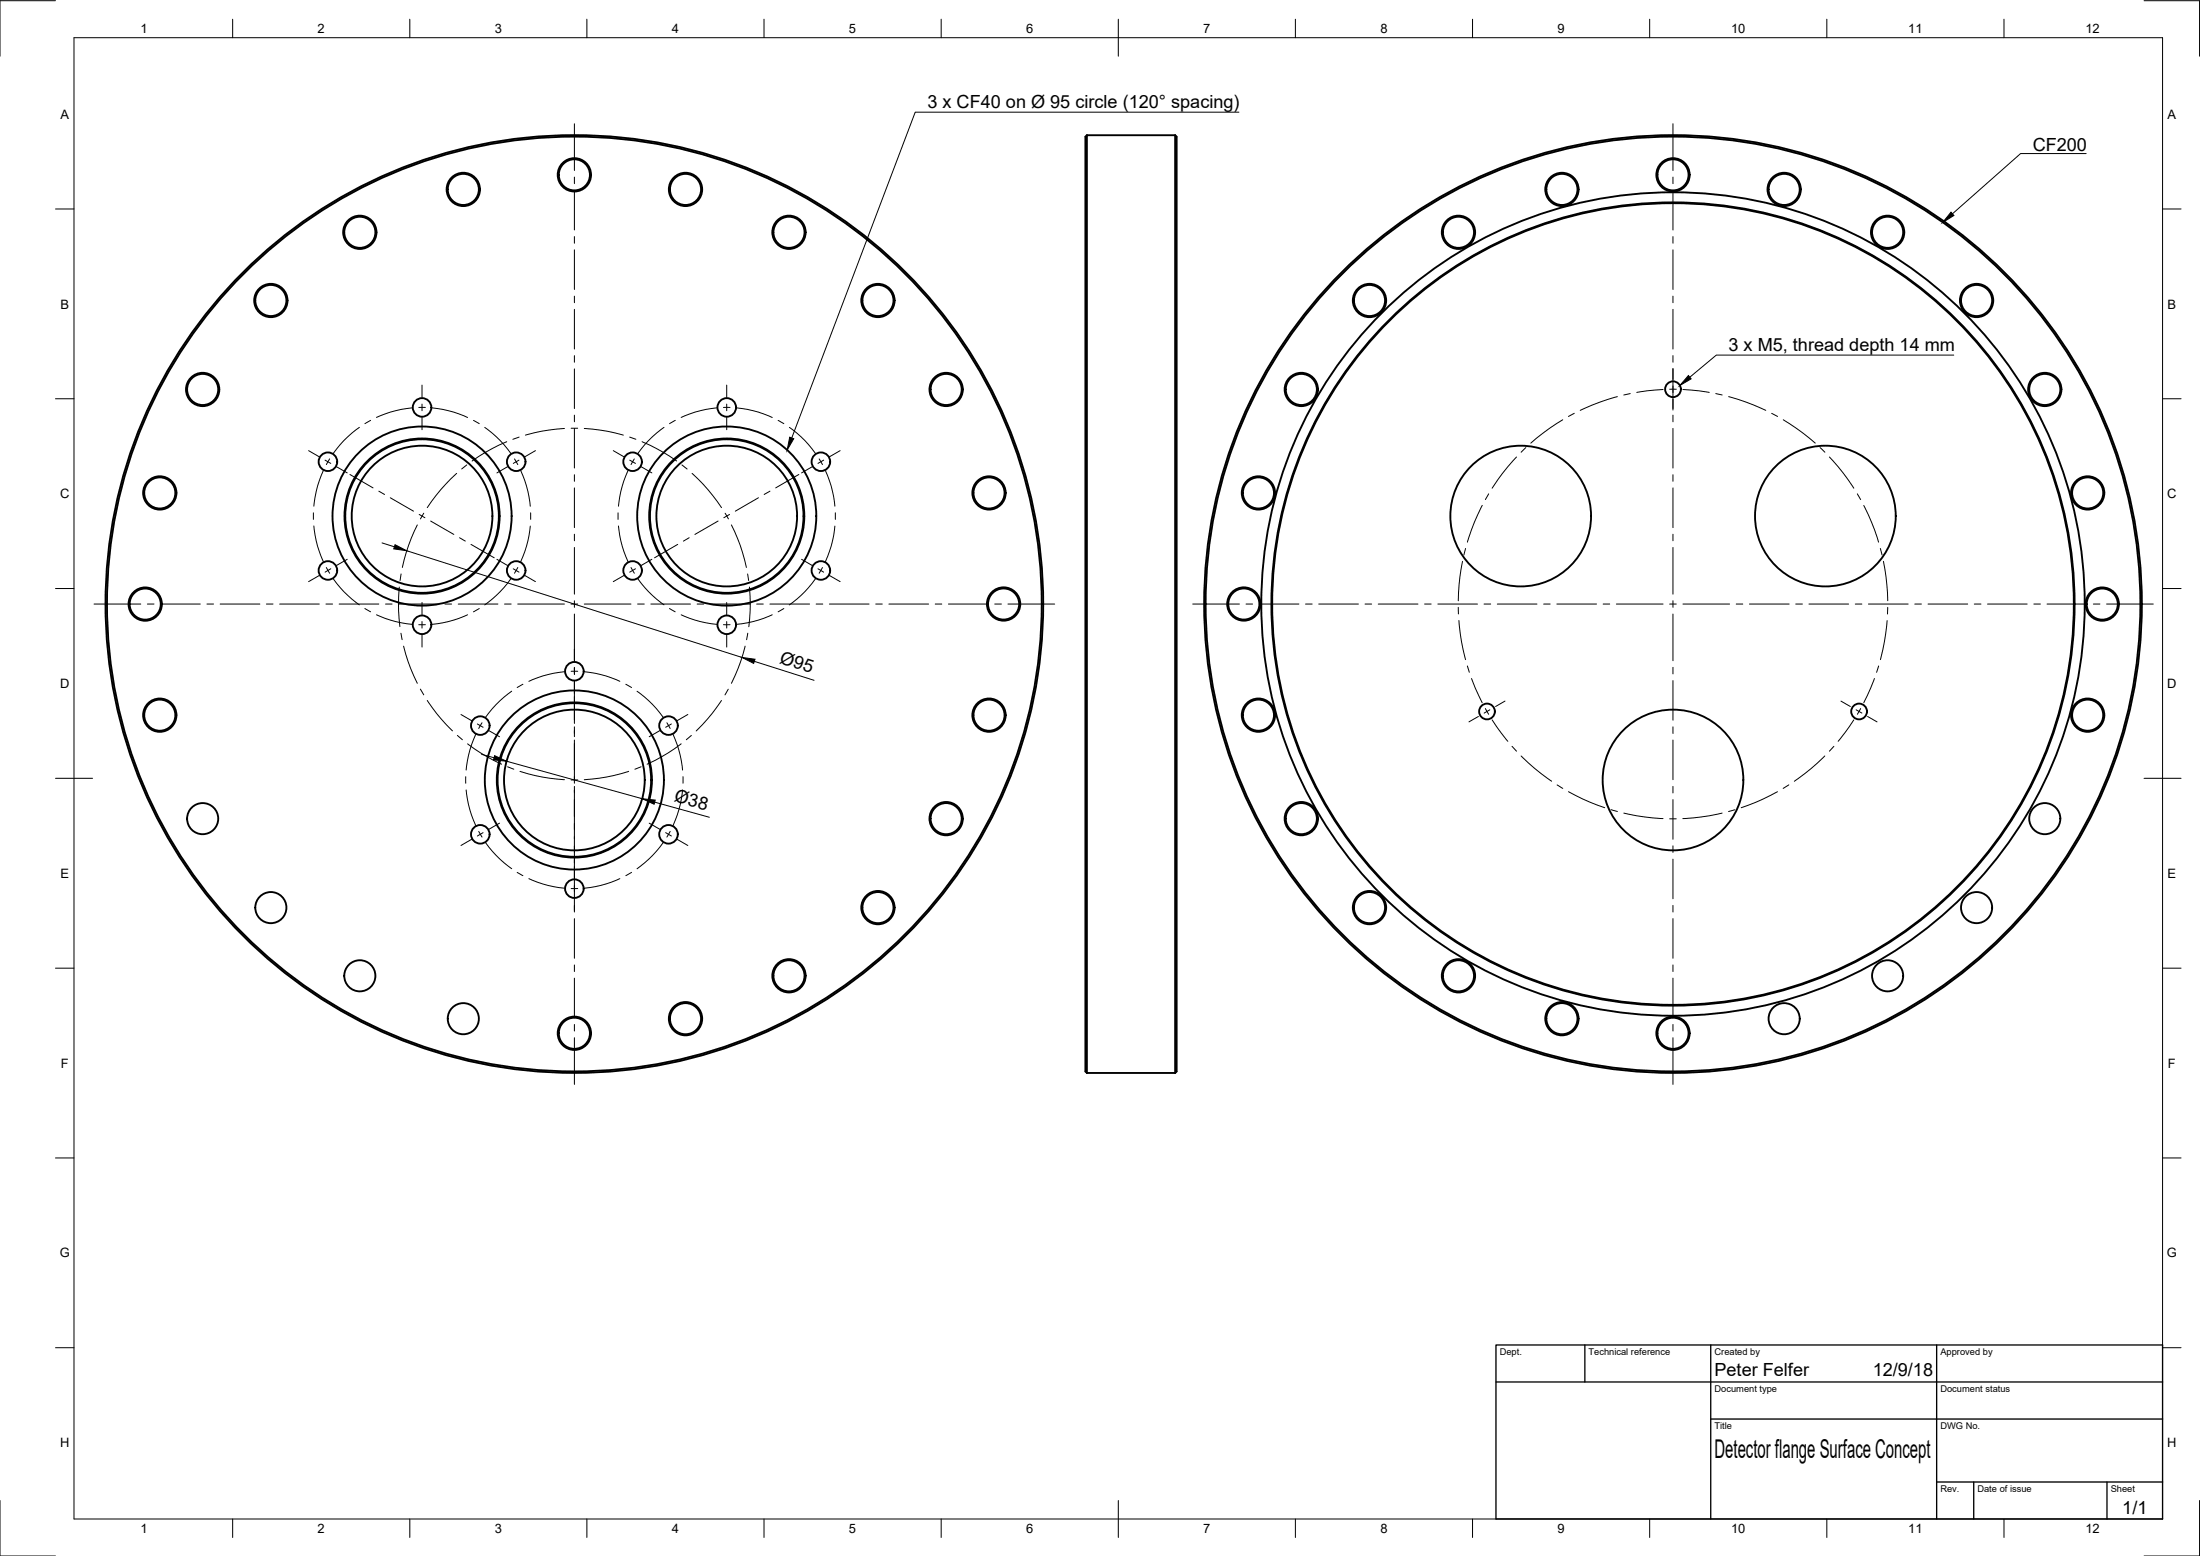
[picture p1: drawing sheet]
<svg xmlns="http://www.w3.org/2000/svg" width="594mm" height="420mm" viewBox="0 0 594 420" stroke-linecap="round" stroke-linejoin="round" font-family="sans-serif">
<!-- layer: Visible -->
<g fill="none" stroke="#000" stroke-width=".51">
<path d="M293.5 36.5v253.2M293.5 36.5l-.4 .4v252.4l.4 .4M293.5 36.5h23.8M317.3 36.5v253.2M317.3 36.5l.4 .4v252.4l-.4 .4M293.5 289.7h23.8"/>
<circle cx="125.1" cy="51.1" r="4.5"/>
<circle cx="125.1" cy="51.1" r="4.2"/>
<circle cx="155.1" cy="47.2" r="4.5"/>
<circle cx="155.1" cy="47.2" r="4.2"/>
<circle cx="185.1" cy="51.1" r="4.5"/>
<circle cx="185.1" cy="51.1" r="4.2"/>
<circle cx="421.8" cy="51.1" r="4.5"/>
<circle cx="421.8" cy="51.1" r="4.2"/>
<circle cx="451.8" cy="47.2" r="4.5"/>
<circle cx="451.8" cy="47.2" r="4.2"/>
<circle cx="481.8" cy="51.1" r="4.5"/>
<circle cx="481.8" cy="51.1" r="4.2"/>
<circle cx="97.2" cy="62.7" r="4.5"/>
<circle cx="97.2" cy="62.7" r="4.2"/>
<circle cx="213.1" cy="62.7" r="4.5"/>
<circle cx="213.1" cy="62.7" r="4.2"/>
<circle cx="393.8" cy="62.7" r="4.5"/>
<circle cx="393.8" cy="62.7" r="4.2"/>
<circle cx="509.7" cy="62.7" r="4.5"/>
<circle cx="509.7" cy="62.7" r="4.2"/>
<circle cx="73.1" cy="81.1" r="4.5"/>
<circle cx="73.1" cy="81.1" r="4.2"/>
<circle cx="237.1" cy="81.1" r="4.5"/>
<circle cx="237.1" cy="81.1" r="4.2"/>
<circle cx="369.8" cy="81.1" r="4.5"/>
<circle cx="369.8" cy="81.1" r="4.2"/>
<circle cx="533.7" cy="81.1" r="4.5"/>
<circle cx="533.7" cy="81.1" r="4.2"/>
<circle cx="54.7" cy="105.2" r="4.5"/>
<circle cx="54.7" cy="105.2" r="4.2"/>
<circle cx="114" cy="110" r="2.51"/>
<circle cx="196.2" cy="110" r="2.51"/>
<circle cx="255.5" cy="105.2" r="4.5"/>
<circle cx="255.5" cy="105.2" r="4.2"/>
<circle cx="351.4" cy="105.2" r="4.5"/>
<circle cx="351.4" cy="105.2" r="4.2"/>
<circle cx="451.8" cy="105.1" r="2.13"/>
<circle cx="552.2" cy="105.2" r="4.5"/>
<circle cx="552.2" cy="105.2" r="4.2"/>
<circle cx="43.1" cy="133.1" r="4.5"/>
<circle cx="43.1" cy="133.1" r="4.2"/>
<circle cx="88.6" cy="124.7" r="2.51"/>
<circle cx="114" cy="139.3" r="24.2"/>
<circle cx="114" cy="139.4" r="19"/>
<circle cx="114" cy="139.3" r="20.9"/>
<circle cx="114" cy="139.3" r="20.7"/>
<circle cx="139.4" cy="124.7" r="2.51"/>
<circle cx="170.8" cy="124.7" r="2.51"/>
<circle cx="196.2" cy="139.3" r="24.2"/>
<circle cx="196.2" cy="139.4" r="19"/>
<circle cx="196.2" cy="139.3" r="20.9"/>
<circle cx="196.2" cy="139.3" r="20.7"/>
<circle cx="221.7" cy="124.7" r="2.51"/>
<circle cx="267.1" cy="133.1" r="4.5"/>
<circle cx="267.1" cy="133.1" r="4.2"/>
<circle cx="339.8" cy="133.1" r="4.5"/>
<circle cx="339.8" cy="133.1" r="4.2"/>
<circle cx="410.6" cy="139.4" r="19"/>
<circle cx="492.9" cy="139.4" r="19"/>
<circle cx="563.7" cy="133.1" r="4.5"/>
<circle cx="563.7" cy="133.1" r="4.2"/>
<circle cx="88.6" cy="154" r="2.51"/>
<circle cx="139.4" cy="154" r="2.51"/>
<circle cx="170.8" cy="154" r="2.51"/>
<circle cx="221.7" cy="154" r="2.51"/>
<circle cx="39.2" cy="163.1" r="4.5"/>
<circle cx="39.2" cy="163.1" r="4.2"/>
<circle cx="114" cy="168.7" r="2.51"/>
<circle cx="155.1" cy="163.1" r="126.6"/>
<circle cx="155.1" cy="163.1" r="126.2"/>
<circle cx="196.2" cy="168.7" r="2.51"/>
<circle cx="271" cy="163.1" r="4.5"/>
<circle cx="271" cy="163.1" r="4.2"/>
<circle cx="335.9" cy="163.1" r="4.5"/>
<circle cx="335.9" cy="163.1" r="4.2"/>
<circle cx="451.8" cy="163.1" r="126.6"/>
<circle cx="451.8" cy="163.1" r="111.2"/>
<circle cx="451.8" cy="163.1" r="108.5"/>
<circle cx="451.8" cy="163.1" r="108.2"/>
<circle cx="451.8" cy="163.1" r="126.2"/>
<circle cx="567.7" cy="163.1" r="4.5"/>
<circle cx="567.7" cy="163.1" r="4.2"/>
<circle cx="43.1" cy="193.1" r="4.5"/>
<circle cx="43.1" cy="193.1" r="4.2"/>
<circle cx="129.7" cy="195.9" r="2.51"/>
<circle cx="155.1" cy="181.3" r="2.51"/>
<circle cx="180.5" cy="195.9" r="2.51"/>
<circle cx="267.1" cy="193.1" r="4.5"/>
<circle cx="267.1" cy="193.1" r="4.2"/>
<circle cx="339.8" cy="193.1" r="4.5"/>
<circle cx="339.8" cy="193.1" r="4.2"/>
<circle cx="401.5" cy="192.1" r="2.13"/>
<circle cx="502" cy="192.1" r="2.13"/>
<circle cx="563.7" cy="193.1" r="4.5"/>
<circle cx="563.7" cy="193.1" r="4.2"/>
<circle cx="155.1" cy="210.6" r="24.2"/>
<circle cx="155.1" cy="210.6" r="19"/>
<circle cx="155.1" cy="210.6" r="20.9"/>
<circle cx="155.1" cy="210.6" r="20.7"/>
<circle cx="451.8" cy="210.6" r="19"/>
<circle cx="54.7" cy="221.1" r="4.2"/>
<circle cx="129.7" cy="225.3" r="2.51"/>
<circle cx="155.1" cy="240" r="2.51"/>
<circle cx="180.5" cy="225.3" r="2.51"/>
<circle cx="255.5" cy="221.1" r="4.5"/>
<circle cx="255.5" cy="221.1" r="4.2"/>
<circle cx="351.4" cy="221.1" r="4.5"/>
<circle cx="351.4" cy="221.1" r="4.2"/>
<circle cx="552.2" cy="221.1" r="4.2"/>
<circle cx="73.1" cy="245.1" r="4.2"/>
<circle cx="237.1" cy="245.1" r="4.5"/>
<circle cx="237.1" cy="245.1" r="4.2"/>
<circle cx="369.8" cy="245.1" r="4.5"/>
<circle cx="369.8" cy="245.1" r="4.2"/>
<circle cx="533.7" cy="245.1" r="4.2"/>
<circle cx="97.2" cy="263.5" r="4.2"/>
<circle cx="125.1" cy="275.1" r="4.2"/>
<circle cx="155.1" cy="279" r="4.5"/>
<circle cx="155.1" cy="279" r="4.2"/>
<circle cx="185.1" cy="275.1" r="4.5"/>
<circle cx="185.1" cy="275.1" r="4.2"/>
<circle cx="213.1" cy="263.5" r="4.5"/>
<circle cx="213.1" cy="263.5" r="4.2"/>
<circle cx="393.8" cy="263.5" r="4.5"/>
<circle cx="393.8" cy="263.5" r="4.2"/>
<circle cx="421.8" cy="275.1" r="4.5"/>
<circle cx="421.8" cy="275.1" r="4.2"/>
<circle cx="451.8" cy="279" r="4.5"/>
<circle cx="451.8" cy="279" r="4.2"/>
<circle cx="481.8" cy="275.1" r="4.2"/>
<circle cx="509.7" cy="263.5" r="4.2"/>
</g>
<!-- layer: Border -->
<g fill="none" stroke="#000" stroke-width=".27">
<path d="M15 .2h-15v15M20 10.2h564v400h-564zM62.8 5.2v5M110.7 5.2v5M158.5 5.2v5M206.3 5.2v5M254.1 5.2v5M302 5.2v10M349.8 5.2v5M397.6 5.2v5M445.5 5.2v5M493.3 5.2v5"/>
<path d="M541.1 5.2v5M579 .2h15v15M15 56.4h5M584 56.4h5M15 107.7h5M584 107.7h5M15 158.9h5M584 158.9h5M15 210.2h10M579 210.2h10M15 261.4h5M584 261.4h5"/>
<path d="M15 312.7h5M584 312.7h5M15 363.9h5M584 363.9h5M0 405.2v15h15M62.8 410.2v5M110.7 410.2v5M158.5 410.2v5M206.3 410.2v5M254.1 410.2v5M302 405.2v10M349.8 410.2v5"/>
<path d="M397.6 410.2v5M445.5 410.2v5M493.3 410.2v5M541.1 410.2v5M594 405.2v15h-15"/>
</g>
<!-- layer: TitleBlock -->
<path d="M404 363.2h180v47h-180zM404 373.2h180M428 363.2v10M462 363.2v47M523 363.2v47M462 383.2h122M523 400.2h61M533 400.2v10M569 400.2v10" fill="none" stroke="#000" stroke-width=".36"/>
<!-- layer: Smart Centers -->
<g fill="none" stroke="#000" stroke-width=".27">
<path d="M155.1 33.4v12.6M451.8 33.4v12.6M155.1 47.8v1.8M155.1 51.4v10.7M451.8 47.8v1.8M451.8 51.4v10.7M155.1 63.9v1.8M155.1 67.5v10.7M155.1 80v1.7M451.8 63.9v1.8M451.8 67.5v10.7M451.8 80v1.7"/>
<path d="M155.1 83.5v10.8M155.1 96v1.8M155.1 99.6v10.7M451.8 83.5v10.8M451.8 96v1.8M451.8 99.5v11.2M97 115.4l-2 1.5-2.2 2.1-2.8 3.4M100.1 113.5l-1.6 .9M111.3 110.1l-3 .5-2.9 .7-3.7 1.4M113.1 110h1.8M114 104v3.3M114 109.1v1.8"/>
<path d="M114 112.7v3.3M116.6 110.1l3 .5 2.9 .7 3.8 1.4M127.9 113.5l1.5 .9M130.9 115.4l4.2 3.6 2.8 3.4M136.8 119.3l-5.6 2.8-3.7 2.4M140.2 118l-1.7 .6M152.4 115.7l-6.3 .8-4.2 1M154.2 115.6h1.8M155.1 112.1v1.8M155.1 115.7v10.7M157.8 115.7l6.3 .8 4.2 1M170 118l1.7 .6"/>
<path d="M173.4 119.3l5.6 2.8 3.7 2.4M179.3 115.4l-4.2 3.6-2.8 3.4M182.4 113.5l-1.6 .9M193.5 110.1l-2.9 .5-2.9 .7-3.8 1.4M195.4 110h1.7M196.2 104v3.3M196.2 109.1v1.8M196.2 112.7v3.3M198.9 110.1l3 .5 2.9 .7 3.7 1.4M210.1 113.5l1.6 .9M213.2 115.4l4.2 3.6 2.8 3.4M422 113.3l-3.6 2.4-5 4"/>
<path d="M425.1 111.6l-1.6 .9M436.8 107.1l-4.8 1.5-5.3 2.2M440.2 106.3l-1.7 .4M449.1 105.2l-7.1 .8M451.8 112.1v1.8M451.8 115.7v10.7M452.7 105.1h-1.8M454.4 105.2l7.2 .8M463.3 106.3l1.8 .4M466.8 107.1l4.8 1.5 5.2 2.2M478.4 111.6l1.6 .9M481.5 113.3l5.4 3.7 3.3 2.7"/>
<path d="M83.3 121.7l2.9 1.7M84.6 138.5v1.8M87.3 127.1l-1.6 4.2-.9 5.4M87.8 124.2l1.5 .9M89 123.9l-.9 1.6M90.9 126l2.9 1.7M94.5 128.1l6.2 3.6M102.3 132.6l1.5 .9M105.4 134.4l6.3 3.6M113.2 138.9l1.5 .9M114.4 138.6l-.9 1.5M123.3 127.8l-4.3 4.5-3.6 4.8"/>
<path d="M126 125.5l-1.3 1.1M137.1 126l-2.9 1.7M138.9 123.9l.9 1.6M140.1 124.2l-1.5 .9M140.6 127.1l1.6 4.2 1 5.4M143.3 138.5v1.8M144.6 121.7l-2.9 1.7M155.1 128.2v1.8M155.1 131.7v10.8M165.6 121.7l2.9 1.7M166.9 138.5v1.8M169.6 127.1l-1.6 4.2-1 5.4"/>
<path d="M170.1 124.2l1.5 .9M171.3 123.9l-.9 1.6M173.1 126l2.9 1.7M184.1 125.5l1.4 1.2M186.9 127.8l4.3 4.5 3.6 4.8M195.8 138.6l.9 1.5M197 138.9l-1.5 .9M204.8 134.4l-6.2 3.6M207.9 132.6l-1.5 .9M215.7 128.1l-6.2 3.6M219.3 126l-2.8 1.7M221.2 123.9l.9 1.6"/>
<path d="M222.4 124.2l-1.5 .9M222.9 127.1l1.6 4.2 .6 2.9 .3 2.5M225.6 138.5v1.8M226.9 121.7l-2.9 1.7M400.3 136.5l-2.2 4.5-1.9 5.4M402 133.4l-.9 1.5M409.5 123.4l-3.7 4.3-2.9 4.1M412 120.9l-1.2 1.2M451.8 128.2v1.8M451.8 131.7v10.8M491.5 120.9l1.3 1.2M494 123.4l3.7 4.3 2.9 4.1"/>
<path d="M501.5 133.4l.9 1.5M503.3 136.5l2.1 4.5 1.9 5.4M84.8 142l.9 5.5 1.6 4.2M86.2 155.4l-2.9 1.7M88.1 153.2l.9 1.6M89.3 153.6l-1.5 .9M90 156.3l2.8 3.4 4.2 3.6M93.8 151l-2.9 1.7M107.8 158.5l-.2 6.5 .4 4.2M108.3 155l-.3 1.7M112.7 141.7l-2.4 5.5-1.7 6M116.3 140.7l6.3 3.6"/>
<path d="M124.1 145.2l1.5 .9M127.2 147l6.3 3.6M134.2 151l2.9 1.7M137.9 156.3l-2.8 3.4-4.2 3.6M138.6 153.6l1.5 .9M139.8 153.2l-.9 1.6M141.7 155.4l2.9 1.7M143.2 142l-1 5.5-1.6 4.2M155.1 144.3v1.7M155.1 147.8v12.6M167 142l1 5.5 1.6 4.2M168.5 155.4l-2.9 1.7"/>
<path d="M170.4 153.2l.9 1.6M171.6 153.6l-1.5 .9M172.3 156.3l2.8 3.4 4.2 3.6M176 151l-2.9 1.7M183 147l-6.3 3.6M186.1 145.2l-1.5 .9M193.9 140.7l-6.3 3.6M197.5 141.7l2.4 5.5 1.6 6M201.9 155l.3 1.8M202.4 158.5l.2 4.5-.4 6.2M216.5 151l2.8 1.7M220.2 156.3l-2.8 3.4-4.3 3.6"/>
<path d="M220.9 153.6l1.5 .9M222.1 153.2l-.9 1.6M224 155.4l2.9 1.7M225.4 142l-.3 2.6-.6 2.9-1.6 4.2M394.9 151.6l-.7 4.2-.4 6.4M395.8 148.1l-.5 1.7M451.8 144.3v1.7M451.8 147.8v12.6M507.8 148.1l.4 1.7M508.6 151.6l.7 4.2 .5 6.4M25.4 163.1h12.6M39.8 163.1h1.8"/>
<path d="M43.4 163.1h10.7M55.9 163.1h1.8M59.4 163.1h10.8M71.9 163.1h1.8M75.5 163.1h10.7M88 163.1h1.8M91.6 163.1h10.7M98.5 164.3l1.6 .9M101.7 166l5.2 1.9 4.4 .7M104.1 163.1h1.8M107.7 163.1h10.7M108.3 171l.3 1.7"/>
<path d="M109 174.5l1.2 4.2 2.5 5.8M113.1 168.7h1.8M114 162.7v3.3M114 167.8v1.8M114 171.4v3.3M120.2 163.1h1.7M123.7 163.1h10.8M126.3 166l-5.2 1.9-4.5 .7M129.4 164.3l-1.6 .9M136.2 163.1h1.8M139.8 163.1h12.6M154.2 163.1h1.8"/>
<path d="M155.1 162.2v1.8M155.1 165.8v12.8M157.8 163.1h12.6M172.2 163.1h1.8M175.7 163.1h10.8M180.8 164.3l1.5 .9M183.9 166l5.2 1.9 4.4 .7M188.3 163.1h1.7M191.8 163.1h10.7M195.4 168.7h1.7M196.2 162.7v3.3M196.2 167.8v1.8"/>
<path d="M196.2 171.4v3.3M201.2 174.5l-1.2 4.2-2.5 5.8M201.9 171l-.3 1.7M204.3 163.1h1.8M207.9 163.1h10.7M208.5 166l-5.2 1.9-4.4 .7M211.7 164.3l-1.6 .9M220.4 163.1h1.8M224 163.1h10.7M236.5 163.1h1.8M240 163.1h10.8M252.5 163.1h1.8"/>
<path d="M256.1 163.1h10.7M268.6 163.1h1.8M272.2 163.1h12.6M322.1 163.1h12.6M336.5 163.1h1.7M340 163.1h10.8M352.5 163.1h1.8M356.1 163.1h10.7M368.6 163.1h1.8M372.2 163.1h10.7M384.7 163.1h1.8M388.3 163.1h10.7"/>
<path d="M393.8 164v1.8M394 167.6l.7 5.6 1.1 4.9M396.2 179.8l.6 1.7M400.7 163.1h1.8M404.3 163.1h10.7M416.8 163.1h1.8M420.4 163.1h10.7M432.9 163.1h1.8M436.5 163.1h12.6M450.9 163.1h1.7M451.8 162.2v1.8M451.8 165.8v12.6"/>
<path d="M454.4 163.1h12.6M468.8 163.1h1.8M472.4 163.1h10.7M484.9 163.1h1.8M488.5 163.1h10.7M501 163.1h1.8M504.5 163.1h10.8M507.3 179.8l-.5 1.7M509.6 167.6l-.7 5.6-1.1 4.9M509.8 164l-.1 1.8M517.1 163.1h1.7M520.6 163.1h10.7"/>
<path d="M533.1 163.1h1.8M536.7 163.1h10.7M549.2 163.1h1.8M552.8 163.1h10.7M565.3 163.1h1.8M568.9 163.1h12.5M113.5 186.1l.9 1.5M115.4 189.1l2.5 3.6 4.3 4.7M123.5 198.6l1.4 1.1M124.5 192.9l2.9 1.7M128.5 198.3l-1.6 4.2-1 5.4M128.9 195.5l1.6 .9"/>
<path d="M130.2 195.2l-.9 1.5M132 197.3l2.9 1.6M138.2 186.6l-4.2 3.6-2.9 3.5M141.2 184.8l-1.5 .9M152.4 181.4l-2.9 .4-2.9 .7-3.8 1.5M154.2 181.3h1.8M155.1 180.2v2M155.1 183.8v11.5M155.1 196.3v2.6M155.1 199.8v11.7M157.8 181.4l2.9 .4 2.9 .7 3.8 1.5M169 184.8l1.5 .9"/>
<path d="M172 186.6l4.2 3.6 2.9 3.5M178.2 197.3l-2.9 1.6M180.1 195.2l.9 1.5M181.3 195.5l-1.6 .9M181.8 198.3l1.5 4.2 1 5.4M185.7 192.9l-2.9 1.7M186.7 198.6l-1.4 1.1M194.8 189.1l-2.5 3.6-4.3 4.7M196.7 186.1l-.9 1.5M397.4 183.2l2.8 6.6M399.2 193.5l-2.5 1.4M401.1 191.3l.9 1.6"/>
<path d="M402.3 191.7l-1.5 .9M402.9 194.4l4.3 5.8M406.4 189.3l-2.5 1.5M451.8 180.2v1.8M451.8 183.8v10.7M451.8 196.3v1.8M451.8 199.8v10.7M497.1 189.3l2.6 1.5M500.6 194.4l-4.2 5.8M501.2 191.7l1.6 .9M502.4 191.3l-.8 1.6M504.3 193.5l2.6 1.4"/>
<path d="M506.2 183.2l-2.9 6.6M125.8 209.7v1.8M125.9 213.3l1 5.4 1.6 4.2M126.3 200.9l3.5 2.4 5.6 3.1M137.1 207.1l1.6 .6M140.4 208.3l6.1 1.5 5.9 .7M154.2 210.6h1.8M155.1 212.3v34M169.8 208.3l-6.1 1.5-5.9 .7M173.1 207.1l-1.7 .6M183.9 200.9l-3.5 2.4-5.6 3.1M184.3 213.3l-1 5.4-1.5 4.2"/>
<path d="M184.4 209.7v1.8M408.3 201.5l1.2 1.3M410.8 204.1l3.6 3.4 4.6 3.4M420.5 211.9l1.5 1M423.5 213.8l5.9 2.8 3.9 1.5M435 218.6l1.8 .5M438.5 219.6l5.6 1 5 .4M451.8 212.3v1.8M451.8 215.9v10.7M465 219.6l-5.6 1-5 .4M468.5 218.7l-1.7 .4M480 213.8l-5.8 2.8-4 1.5"/>
<path d="M483 211.9l-1.5 1M492.8 204.1l-3.7 3.4-4.6 3.5M495.2 201.5l-1.2 1.3M127.4 226.6l-2.9 1.7M129.3 224.5l.9 1.5M130.5 224.8l-1.6 .9M131.1 227.5l2.9 3.5 4.2 3.6M134.9 222.3l-2.9 1.6M139.7 235.6l1.5 .9M142.8 237.3l5.2 1.8 4.4 .7M154.2 239.9h1.8M167.4 237.3l-5.2 1.8-4.4 .7"/>
<path d="M170.5 235.6l-1.5 .9M175.3 222.3l2.9 1.6M179.1 227.5l-2.9 3.5-4.2 3.6M179.7 224.8l1.6 .9M181 224.5l-.9 1.5M182.8 226.6l2.9 1.7M450.9 221.1h1.7M451.8 228.4v1.8M451.8 232v10.7M155.1 248.1v10.7M451.8 244.5v1.8M451.8 248.1v10.7"/>
<path d="M155.1 260.6v1.7M155.1 264.1v10.7M155.1 276.6v1.8M451.8 260.6v1.7M451.8 264.1v10.7M451.8 276.6v1.8M155.1 280.2v12.6M451.8 280.2v12.6"/>
</g>
<!-- layer: Leaders -->
<path d="M526.8 57.3l.8 .9-3 1.9zM213.3 118l1 .5-1.7 3zM455.9 101.4l.8 .9-3.1 1.8z" fill="#000" stroke="#000" stroke-width=".27"/>
<path d="M334.6 30.3h-87.5l-33.3 88M563.3 41.5h-17.7l-18.4 16.2M527.6 95.9h-64.1l-7.2 6" fill="none" stroke="#000" stroke-width=".27"/>
<!-- layer: FD_Dimensions -->
<path d="M103.2 146.6l3.3 1.1M109.8 148.7l90.6 28.8M203.7 178.6l16.1 5.1M130 203.7l3.4 .9M136.8 205.5l36.6 10.2M176.8 216.6l14.8 4.1" fill="none" stroke="#000" stroke-width=".27"/>
<path d="M106.7 147.1l3.1 1.6-3.5-.5zM200.4 177.5l3.5 .5-.4 1.1zM133.6 204l3.2 1.5-3.5-.3zM173.4 215.7l3.5 .3-.3 1.2z" fill="#000" stroke="#000" stroke-width=".27"/>
<text font-size="7" x="463" y="393.7">Detector flange Surface Concept</text>
<g font-size="4.9">
<text x="250.4" y="29.3">3 x CF40 on Ø 95 circle (120° spacing)</text>
<text x="548.9" y="40.8">CF200</text>
<text x="466.8" y="94.9">3 x M5, thread depth 14 mm</text>
<text x="210.3" y="178.9" transform="rotate(18 210.3 178.9)">Ø95</text>
<text x="181.8" y="216.3" transform="rotate(16 181.8 216.3)">Ø38</text>
<text x="463" y="371.7">Peter Felfer</text>
<text x="505.7" y="371.7">12/9/18</text>
<text x="573.1" y="408.8">1/1</text>
</g>
<g font-size="3.5">
<text x="37.9" y="8.9">1</text>
<text x="85.8" y="8.9">2</text>
<text x="133.6" y="8.9">3</text>
<text x="181.4" y="8.9">4</text>
<text x="229.3" y="8.9">5</text>
<text x="277.1" y="8.9">6</text>
<text x="324.9" y="8.9">7</text>
<text x="372.7" y="8.9">8</text>
<text x="420.6" y="8.9">9</text>
<text x="467.4" y="8.9">10</text>
<text x="515.3" y="8.9">11</text>
<text x="563.1" y="8.9">12</text>
<text x="16.3" y="32">A</text>
<text x="585.3" y="32">A</text>
<text x="16.3" y="83.3">B</text>
<text x="585.3" y="83.3">B</text>
<text x="16.2" y="134.6">C</text>
<text x="585.2" y="134.6">C</text>
<text x="16.2" y="185.8">D</text>
<text x="585.2" y="185.8">D</text>
<text x="16.3" y="237">E</text>
<text x="585.3" y="237">E</text>
<text x="16.4" y="288.3">F</text>
<text x="585.4" y="288.3">F</text>
<text x="16.1" y="339.6">G</text>
<text x="585.1" y="339.6">G</text>
<text x="16.2" y="390.8">H</text>
<text x="585.2" y="390.8">H</text>
<text x="37.9" y="413.9">1</text>
<text x="85.8" y="413.9">2</text>
<text x="133.6" y="413.9">3</text>
<text x="181.4" y="413.9">4</text>
<text x="229.3" y="413.9">5</text>
<text x="277.1" y="413.9">6</text>
<text x="324.9" y="413.9">7</text>
<text x="372.7" y="413.9">8</text>
<text x="420.6" y="413.9">9</text>
<text x="467.4" y="413.9">10</text>
<text x="515.3" y="413.9">11</text>
<text x="563.1" y="413.9">12</text>
</g>
<g font-size="2.5">
<text x="405" y="366">Dept.</text>
<text x="429" y="366">Technical reference</text>
<text x="463" y="366">Created by</text>
<text x="524" y="366">Approved by</text>
<text x="463" y="376">Document type</text>
<text x="524" y="376">Document status</text>
<text x="463" y="386">Title</text>
<text x="524" y="386">DWG No.</text>
<text x="524" y="403">Rev.</text>
<text x="534" y="403">Date of issue</text>
<text x="570" y="403">Sheet</text>
</g>
</svg>
